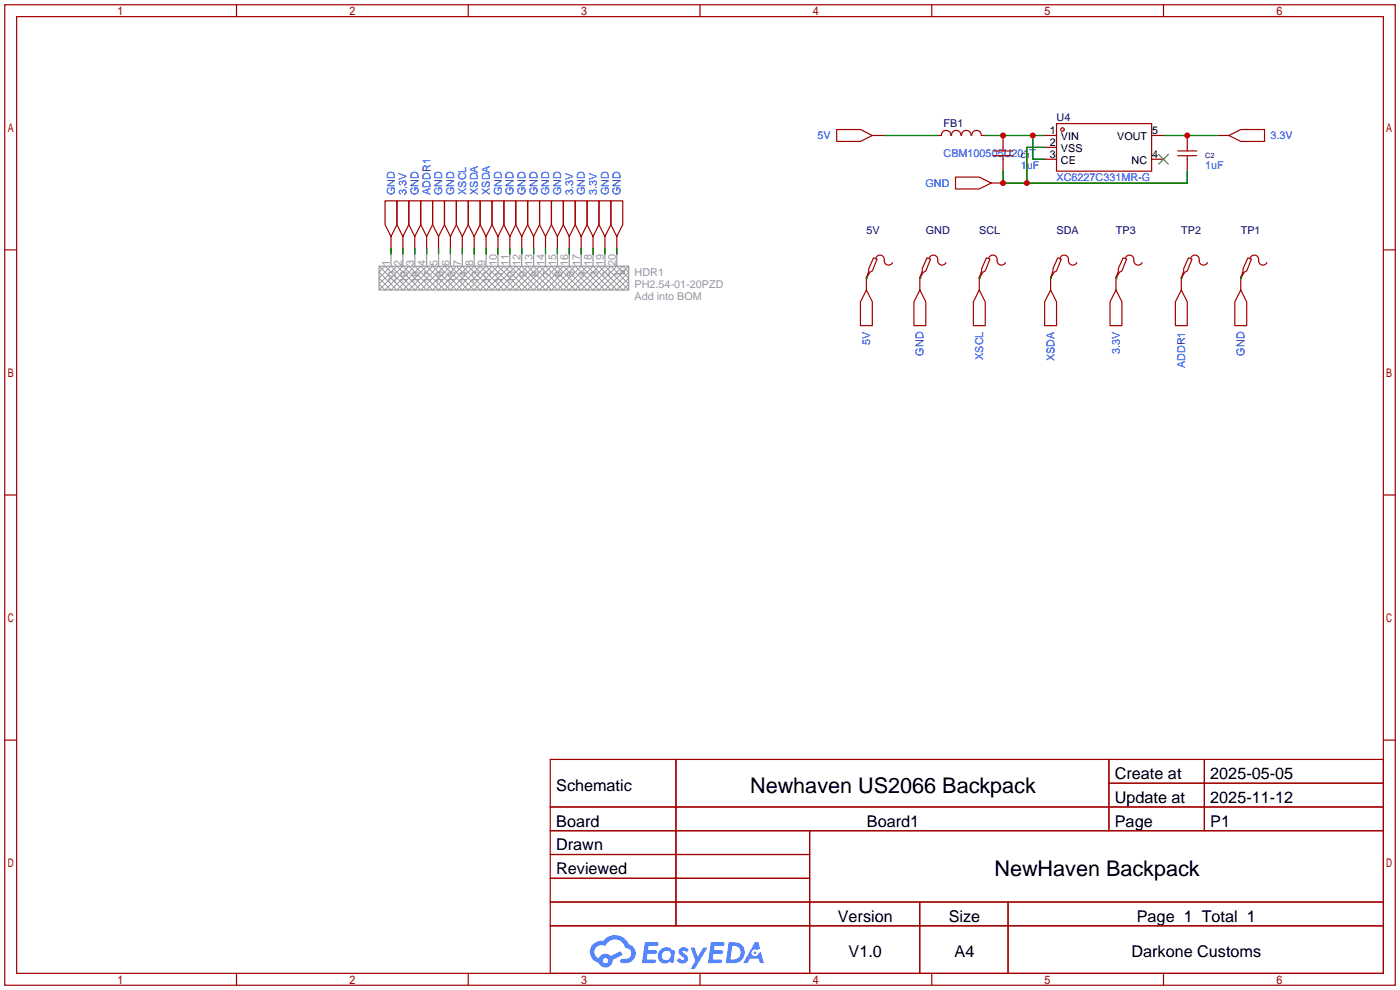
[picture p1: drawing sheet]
<svg xmlns="http://www.w3.org/2000/svg" width="299mm" height="212mm" viewBox="0 0 299 212" stroke-linecap="round" stroke-linejoin="round" font-family="sans-serif">
<g fill="none" stroke="#a10000" stroke-width=".25">
<path d="M1 1h297.2v209.6h-297.2zM3.6 3.6h292.1v204.4h-292.1zM50.5 1v2.6M100.1 1v2.6M149.6 1v2.6M199.1 1v2.6M248.7 1v2.6M1 53.4h2.6M295.7 53.4h2.5M1 105.8h2.6M295.7 105.8h2.5M1 158.2h2.6"/>
<path d="M295.7 158.2h2.5M117.6 162.3h178.1v45.7h-178.1zM117.6 172.5h178.1M117.6 177.5h178.1M144.5 162.3v35.6M173 177.5v30.5M237 162.3v15.2M237 167.4h58.7M257.4 162.3v15.2M117.6 182.6h55.4M117.6 192.8h178.1M117.6 187.7h55.4"/>
<path d="M117.6 197.9h178.1M196.6 192.8v15.2M215.4 192.8v15.2M50.5 208v2.6M100.1 208v2.6M149.6 208v2.6M199.1 208v2.6M248.7 208v2.6"/>
</g>
<g fill="#5487ff">
<path d="M145.3 202.7a1.3 1.3 0 0 1 1.9 .3l-.4 .6a.54 .54 0 0 0-.9-.2l.1 .2a1.34 1.34 0 0 1 .9 1.8 1.47 1.47 0 0 1-2.3-.1l.5-.6 .8 .5a.31 .31 0 0 0 .4-.3 .31 .31 0 0 0-.3-.4 1.12 1.12 0 0 1-.7-1.8z"/>
<path d="M147.6 202.5h.9l.6 2 1.2-2h.9l-2.7 4.6h-.9l1-1.7z"/>
<path d="M137.8 201.4h1.7a1.31 1.31 0 0 1 1.2 .2 .4 .4 0 0 1-.3 .5l-1.8 .1-.1 .9h1.6a.4 .4 0 0 1 .4 .4 .4 .4 0 0 1-.5 .4h-1.6l-.2 1.2h1.4a.46 .46 0 0 1 .5 0 .46 .46 0 0 1 .1 .5l-.4 .2h-2.6z"/>
<path d="M151.9 201.4h1.7a1.32 1.32 0 0 1 1.2 .2 .39 .39 0 0 1-.3 .5l-1.8 .1-.1 .9h1.6a.4 .4 0 0 1 .4 .4 .4 .4 0 0 1-.4 .4h-1.7l-.2 1.2h1.4a.46 .46 0 0 1 .5 0 .46 .46 0 0 1 .1 .5l-.4 .2h-2.6z"/>
<path d="M161.3 201.4h.8l.3 1.3-.6 .4a.75 .75 0 0 0-1.1 .3 .75 .75 0 0 0 .5 1 .75 .75 0 0 0 .9-.7l.5-.2 .6 2.3h-.8l-.3-.9h-1.8l-.5 .9h-1z"/>
<path d="M155.7 201.4l-.6 4.4h1.5a2.27 2.27 0 0 0 2.6-2.2 2.27 2.27 0 0 0-2.7-2.2zM156.5 202.1a1.5 1.5 0 0 1 1.8 1.6 1.5 1.5 0 0 1-1.9 1.4h-.3z"/>
<path d="M141.2 203a1.6 1.6 0 0 0-.3 2.3 1.6 1.6 0 0 0 2.3 .2l.7 .3 .3-2.4-.1-.3-.5-.1a1.58 1.58 0 0 0-2.4 0zM141.8 203.5a.98 .98 0 0 1 1.6 .4 .98 .98 0 0 1-1.1 1.3 .94 .94 0 0 1-.9-.7 .94 .94 0 0 1 .4-1z"/>
<path d="M126.8 201.8a2.37 2.37 0 0 0 1.1 4 1.54 1.54 0 0 0 1.8 1 1.54 1.54 0 0 0 1.2-1.6l2.2-1.1-.5-.8-2 1a1.57 1.57 0 0 0-2.7 .5 1.5 1.5 0 0 1-.7-2.1 1.5 1.5 0 0 1 2.2-.5 2.23 2.23 0 0 1 2.3-1.4 2.23 2.23 0 0 1 2 1.8 1.16 1.16 0 0 1 1.2 1.1 1.16 1.16 0 0 1-1.1 1.2h-.7a.47 .47 0 0 0-.5 .4 .47 .47 0 0 0 .4 .5 2.17 2.17 0 0 0 2.5-.9 2.17 2.17 0 0 0-.3-2.7l-.8-.4a3.2 3.2 0 0 0-5.5-.7l-1.1 .1zM128.8 205.3a.6 .6 0 0 1 1.2 0 .6 .6 0 0 1-1.2 0z"/>
<circle cx="161.4" cy="203.6" r=".28"/>
</g>
<g fill="none" stroke="#a10000" stroke-width=".25">
<path d="M178.8 27.7h5.1l2.5 1.3-2.5 1.2h-5.1zM186.4 29h2.6M200.4 29h.8M201.2 28.9a1.01 1.01 0 0 1 1-1 1.01 1.01 0 0 1 1 1M203.4 28.9a1.01 1.01 0 0 1 1-1 1.01 1.01 0 0 1 1 1M204.2 37.8h5.1l2.5 1.3-2.5 1.3h-5.1zM205.5 28.9a1.01 1.01 0 0 1 1-1 1.01 1.01 0 0 1 1 1M207.7 28.9a1.01 1.01 0 0 1 1-1 1.01 1.01 0 0 1 1 1M209.8 29h.8M211.8 39.1h2.6M212.3 33.3h4.1M212.3 32.3h4.1"/>
<path d="M214.4 29v3.3M214.4 33.3v3.3M223.3 29h2.5M223.3 31.5h2.5M223.3 34h2.5M225.8 26.4h20.3v10.2h-20.3zM246.1 29h2.6M246.1 34h2.6M251.7 33.3h4.1M251.7 32.3h4.1M253.7 29v3.3M253.7 33.3v3.3"/>
<path d="M260.1 29h2.5M262.6 29l2.6-1.3h5.1v2.5h-5.1zM82.3 42.9h2.5v5.1l-1.2 2.5-1.3-2.5zM83.6 50.5v2.6M84.8 42.9h2.6v5.1l-1.3 2.5-1.3-2.5zM86.1 50.5v2.6M87.4 42.9h2.5v5.1l-1.3 2.5-1.2-2.5zM88.6 50.5v2.6M89.9 42.9h2.6v5.1l-1.3 2.5-1.3-2.5zM91.2 50.5v2.6M92.5 42.9h2.5v5.1l-1.3 2.5-1.2-2.5zM93.7 50.5v2.6"/>
<path d="M95 42.9h2.5v5.1l-1.2 2.5-1.3-2.5zM96.3 50.5v2.6M97.5 42.9h2.6v5.1l-1.3 2.5-1.3-2.5zM98.8 50.5v2.6M100.1 42.9h2.5v5.1l-1.3 2.5-1.2-2.5zM101.3 50.5v2.6M102.6 42.9h2.6v5.1l-1.3 2.5-1.3-2.5zM103.9 50.5v2.6M105.2 42.9h2.5v5.1l-1.3 2.5-1.2-2.5zM106.4 50.5v2.6M107.7 42.9h2.5v5.1l-1.2 2.5-1.3-2.5zM109 50.5v2.6"/>
<path d="M110.2 42.9h2.6v5.1l-1.3 2.5-1.3-2.5zM111.5 50.5v2.6M112.8 42.9h2.5v5.1l-1.3 2.5-1.2-2.5zM114 50.5v2.6M115.3 42.9h2.6v5.1l-1.3 2.5-1.3-2.5zM116.6 50.5v2.6M117.9 42.9h2.5v5.1l-1.3 2.5-1.2-2.5zM119.1 50.5v2.6M120.4 42.9h2.5v5.1l-1.2 2.5-1.3-2.5zM121.7 50.5v2.6M122.9 42.9h2.6v5.1l-1.3 2.5-1.3-2.5zM124.2 50.5v2.6"/>
<path d="M125.5 42.9h2.5v5.1l-1.3 2.5-1.2-2.5zM126.7 50.5v2.6M128 42.9h2.6v5.1l-1.3 2.5-1.3-2.5zM129.3 50.5v2.6M130.6 42.9h2.5v5.1l-1.3 2.5-1.2-2.5zM131.8 50.5v2.6M185.2 59.2v2.8M186.7 55.1l.8 .3-1.1 2.5-.5 .3-.7 1.2 .5-1.5v-.5zM187.2 55.1a.93 .93 0 0 1 1.1-.5 .93 .93 0 0 1 .7 1 .94 .94 0 0 0 .7 1 .94 .94 0 0 0 1.1-.5M196.6 59.2v2.8M198.1 55.1l.8 .3-1 2.5-.5 .3-.8 1.2 .5-1.5v-.5zM198.6 55.1a.93 .93 0 0 1 1.2-.5 .93 .93 0 0 1 .6 1 .94 .94 0 0 0 .7 1 .94 .94 0 0 0 1.1-.5"/>
<path d="M209.3 59.2v2.8M210.8 55.1l.8 .3-1 2.5-.5 .3-.8 1.2 .5-1.5v-.5zM211.3 55.1a.93 .93 0 0 1 1.2-.5 .93 .93 0 0 1 .6 1 .94 .94 0 0 0 .7 1 .94 .94 0 0 0 1.1-.5M224.5 59.2v2.8M226.1 55.1l.7 .3-1 2.5-.5 .3-.8 1.2 .5-1.5v-.5zM226.6 55.1a.93 .93 0 0 1 1.1-.5 .93 .93 0 0 1 .6 1 .94 .94 0 0 0 .7 1 .94 .94 0 0 0 1.1-.5M238.5 59.2v2.8M240 55.1l.8 .3-1 2.5-.5 .3-.8 1.2 .5-1.5v-.5zM240.5 55.1a.93 .93 0 0 1 1.2-.5 .93 .93 0 0 1 .6 1 .94 .94 0 0 0 .7 1 .94 .94 0 0 0 1.1-.5M252.5 59.2v2.8M254 55.1l.8 .3-1.1 2.5-.5 .3-.7 1.2 .5-1.5v-.5zM254.5 55.1a.93 .93 0 0 1 1.1-.5 .93 .93 0 0 1 .7 1 .94 .94 0 0 0 .7 1 .94 .94 0 0 0 1.1-.5"/>
<path d="M265.2 59.2v2.8M266.7 55.1l.8 .3-1.1 2.5-.5 .3-.7 1.2 .5-1.5v-.5zM267.2 55.1a.93 .93 0 0 1 1.1-.5 .93 .93 0 0 1 .7 1 .94 .94 0 0 0 .7 1 .94 .94 0 0 0 1.1-.5M185.2 62l1.2 2.5v5.1h-2.5v-5.1zM196.6 62l1.3 2.5v5.1h-2.6v-5.1zM209.3 62l1.3 2.5v5.1h-2.6v-5.1zM224.5 62l1.3 2.5v5.1h-2.5v-5.1zM238.5 62l1.3 2.5v5.1h-2.6v-5.1zM252.5 62l1.2 2.5v5.1h-2.5v-5.1zM265.2 62l1.2 2.5v5.1h-2.5v-5.1z"/>
<circle cx="227.1" cy="27.7" r=".38"/>
</g>
<g fill="none" stroke="#008700" stroke-width=".25">
<path d="M189 29h11.4M210.6 29h12.7M214.4 36.6v2.5h39.3v-2.5M220.7 29v5h2.6M223.3 31.5h-3.8v7.6M248.7 29h11.4M83.6 53.1v1.3M86.1 53.1v1.3M88.6 53.1v1.3M91.2 53.1v1.3M93.7 53.1v1.3M96.3 53.1v1.3"/>
<path d="M98.8 53.1v1.3M101.3 53.1v1.3M103.9 53.1v1.3M106.4 53.1v1.3M109 53.1v1.3M111.5 53.1v1.3M114 53.1v1.3M116.6 53.1v1.3M119.1 53.1v1.3M121.7 53.1v1.3M124.2 53.1v1.3M126.7 53.1v1.3"/>
<path d="M129.3 53.1v1.3M131.8 53.1v1.3M185.2 59.4h.1M196.6 59.4h.1M209.3 59.4h.1M224.5 59.4h.1M238.5 59.4h.1M252.5 59.4h.1M265.2 59.4h.1"/>
</g>
<path d="M247.6 33l2.1 2.1M249.7 33l-2.1 2.1" fill="none" stroke="#3c3" stroke-width=".25"/>
<path d="M81 56.9l5.1 5.1 5.1-5.1 5.1 5.1 5-5.1 5.1 5.1 5.1-5.1 5.1 5.1 5.1-5.1 5 5.1 5.1-5.1 2.6 2.5-2.6 2.6-5.1-5.1-5 5.1-5.1-5.1-5.1 5.1-5.1-5.1-5.1 5.1-5-5.1-5.1 5.1-5.1-5.1-5.1 5.1M82.3 56.9l-1.3 1.3 3.8 3.8 5.1-5.1 5.1 5.1 5.1-5.1 5.1 5.1 5-5.1 5.1 5.1 5.1-5.1 5.1 5.1 5.1-5.1 3.8 3.8-1.3 1.3-5.1-5.1-5.1 5.1-5-5.1-5.1 5.1-5.1-5.1-5.1 5.1-5.1-5.1-5 5.1-5.1-5.1-5.1 5.1-1.3-1.3 3.8-3.8 5.1 5.1 5.1-5.1 5.1 5.1 5.1-5.1 5 5.1 5.1-5.1 5.1 5.1 5.1-5.1 5.1 5.1 3.8-3.8-1.3-1.3-5.1 5.1-5.1-5.1-5 5.1-5.1-5.1-5.1 5.1-5.1-5.1-5.1 5.1-5-5.1-5.1 5.1zM133.3 57.8l.1 .2M133.4 58.3l-.1 .2M134.4 56.9l-5.1 5.1-5.1-5.1-5.1 5.1-5.1-5.1-5 5.1-5.1-5.1-5.1 5.1-5.1-5.1-5.1 5.1-5-5.1-2.6 2.5 2.6 2.6 5-5.1 5.1 5.1 5.1-5.1 5.1 5.1 5.1-5.1 5 5.1 5.1-5.1 5.1 5.1 5.1-5.1 5.1 5.1" fill="none" stroke="#999" stroke-width=".21"/>
<g fill="none" stroke="#999" stroke-width=".25">
<path d="M81 56.9h53.4v5.1h-53.4zM83.6 54.4v2.5M86.1 54.4v2.5M88.6 54.4v2.5M91.2 54.4v2.5M93.7 54.4v2.5M96.3 54.4v2.5M98.8 54.4v2.5M101.3 54.4v2.5M103.9 54.4v2.5M106.4 54.4v2.5M109 54.4v2.5"/>
<path d="M111.5 54.4v2.5M114 54.4v2.5M116.6 54.4v2.5M119.1 54.4v2.5M121.7 54.4v2.5M124.2 54.4v2.5M126.7 54.4v2.5M129.3 54.4v2.5M131.8 54.4v2.5"/>
<circle cx="133.1" cy="58.2" r=".38"/>
</g>
<g fill="#c00">
<circle cx="214.4" cy="29" r=".63"/>
<circle cx="220.7" cy="29" r=".63"/>
<circle cx="253.7" cy="29" r=".63"/>
<circle cx="214.4" cy="39.1" r=".63"/>
<circle cx="219.5" cy="39.1" r=".63"/>
</g>
<g font-size="4.6">
<text x="160.3" y="169.4">Newhaven US2066 Backpack</text>
<text x="212.5" y="187.2">NewHaven Backpack</text>
</g>
<g font-size="3.5">
<text x="238.3" y="166.5">Create at</text>
<text x="258.7" y="166.5">2025-05-05</text>
<text x="118.9" y="169.1">Schematic</text>
<text x="238.3" y="171.6">Update at</text>
<text x="258.7" y="171.6">2025-11-12</text>
<text x="118.9" y="176.7">Board</text>
<text x="185.3" y="176.7">Board1</text>
<text x="238.3" y="176.7">Page</text>
<text x="258.7" y="176.7">P1</text>
<text x="118.9" y="181.8">Drawn</text>
<text x="118.9" y="186.8">Reviewed</text>
<text x="179.1" y="197">Version</text>
<text x="202.8" y="197">Size</text>
<text x="243" y="197">Page 1 Total 1</text>
<text x="181.4" y="204.6">V1.0</text>
<text x="204" y="204.6">A4</text>
<text x="241.8" y="204.6">Darkone Customs</text>
</g>
<g font-size="2.3" fill="#00f">
<text x="174.7" y="29.8">5V</text>
<text x="271.5" y="29.8">3.3V</text>
<text x="201.7" y="33.6">CBM100505U201T</text>
<text x="84.4" y="41.7" transform="rotate(-90 84.4 41.7)">GND</text>
<text x="86.9" y="41.7" transform="rotate(-90 86.9 41.7)">3.3V</text>
<text x="89.5" y="41.7" transform="rotate(-90 89.5 41.7)">GND</text>
<text x="92" y="41.7" transform="rotate(-90 92 41.7)">ADDR1</text>
<text x="94.5" y="41.7" transform="rotate(-90 94.5 41.7)">GND</text>
<text x="97.1" y="41.7" transform="rotate(-90 97.1 41.7)">GND</text>
<text x="99.6" y="41.7" transform="rotate(-90 99.6 41.7)">XSCL</text>
<text x="102.2" y="41.7" transform="rotate(-90 102.2 41.7)">XSDA</text>
<text x="104.7" y="41.7" transform="rotate(-90 104.7 41.7)">XSDA</text>
<text x="107.2" y="41.7" transform="rotate(-90 107.2 41.7)">GND</text>
<text x="109.8" y="41.7" transform="rotate(-90 109.8 41.7)">GND</text>
<text x="112.3" y="41.7" transform="rotate(-90 112.3 41.7)">GND</text>
<text x="114.9" y="41.7" transform="rotate(-90 114.9 41.7)">GND</text>
<text x="117.4" y="41.7" transform="rotate(-90 117.4 41.7)">GND</text>
<text x="119.9" y="41.7" transform="rotate(-90 119.9 41.7)">GND</text>
<text x="122.5" y="41.7" transform="rotate(-90 122.5 41.7)">3.3V</text>
<text x="125" y="41.7" transform="rotate(-90 125 41.7)">GND</text>
<text x="127.6" y="41.7" transform="rotate(-90 127.6 41.7)">3.3V</text>
<text x="130.1" y="41.7" transform="rotate(-90 130.1 41.7)">GND</text>
<text x="132.6" y="41.7" transform="rotate(-90 132.6 41.7)">GND</text>
<text x="197.8" y="39.9">GND</text>
<text x="218.2" y="36.1">1uF</text>
<text x="225.8" y="38.7">XC6227C331MR-G</text>
<text x="257.6" y="36.1">1uF</text>
<text x="186" y="73.7" transform="rotate(-90 186 73.7)">5V</text>
<text x="197.4" y="76" transform="rotate(-90 197.4 76)">GND</text>
<text x="210.1" y="76.9" transform="rotate(-90 210.1 76.9)">XSCL</text>
<text x="225.3" y="77.2" transform="rotate(-90 225.3 77.2)">XSDA</text>
<text x="239.3" y="75.6" transform="rotate(-90 239.3 75.6)">3.3V</text>
<text x="266" y="76" transform="rotate(-90 266 76)">GND</text>
<text x="253.3" y="78.7" transform="rotate(-90 253.3 78.7)">ADDR1</text>
</g>
<g font-size="2.3" fill="#000080">
<text x="201.7" y="27.2">FB1</text>
<text x="225.8" y="26">U4</text>
<text x="185.2" y="50.1">5V</text>
<text x="197.9" y="50.1">GND</text>
<text x="209.3" y="50.1">SCL</text>
<text x="225.8" y="50.1">SDA</text>
<text x="238.5" y="50.1">TP3</text>
<text x="252.5" y="50.1">TP2</text>
<text x="265.2" y="50.1">TP1</text>
</g>
<g font-size="2.3">
<text x="224.4" y="28.7">1</text>
<text x="226.7" y="30">VIN</text>
<text x="238.8" y="30">VOUT</text>
<text x="246.3" y="28.7">5</text>
<text x="224.4" y="31.3">2</text>
<text x="224.4" y="33.8">3</text>
<text x="226.7" y="32.5">VSS</text>
<text x="226.7" y="35.1">CE</text>
<text x="241.9" y="35.1">NC</text>
<text x="246.3" y="33.8">4</text>
</g>
<g font-size="2.3" fill="#999">
<text x="83.3" y="56.8" transform="rotate(-90 83.3 56.8)">1</text>
<text x="85.9" y="56.8" transform="rotate(-90 85.9 56.8)">2</text>
<text x="88.4" y="56.8" transform="rotate(-90 88.4 56.8)">3</text>
<text x="91" y="56.8" transform="rotate(-90 91 56.8)">4</text>
<text x="93.5" y="56.8" transform="rotate(-90 93.5 56.8)">5</text>
<text x="96" y="56.8" transform="rotate(-90 96 56.8)">6</text>
<text x="98.6" y="56.8" transform="rotate(-90 98.6 56.8)">7</text>
<text x="101.1" y="56.8" transform="rotate(-90 101.1 56.8)">8</text>
<text x="103.7" y="56.8" transform="rotate(-90 103.7 56.8)">9</text>
<text x="106.2" y="56.8" transform="rotate(-90 106.2 56.8)">10</text>
<text x="108.7" y="56.8" transform="rotate(-90 108.7 56.8)">11</text>
<text x="111.3" y="56.8" transform="rotate(-90 111.3 56.8)">12</text>
<text x="112.5" y="59.1" transform="rotate(-90 112.5 59.1)">9</text>
<text x="113.8" y="56.8" transform="rotate(-90 113.8 56.8)">13</text>
<text x="115.1" y="59.1" transform="rotate(-90 115.1 59.1)">8</text>
<text x="116.4" y="56.8" transform="rotate(-90 116.4 56.8)">14</text>
<text x="117.6" y="59.1" transform="rotate(-90 117.6 59.1)">7</text>
<text x="118.9" y="56.8" transform="rotate(-90 118.9 56.8)">15</text>
<text x="120.2" y="59.1" transform="rotate(-90 120.2 59.1)">6</text>
<text x="121.4" y="56.8" transform="rotate(-90 121.4 56.8)">16</text>
<text x="122.7" y="59.1" transform="rotate(-90 122.7 59.1)">5</text>
<text x="124" y="56.8" transform="rotate(-90 124 56.8)">17</text>
<text x="125.2" y="59.1" transform="rotate(-90 125.2 59.1)">4</text>
<text x="126.5" y="56.8" transform="rotate(-90 126.5 56.8)">18</text>
<text x="127.8" y="59.1" transform="rotate(-90 127.8 59.1)">3</text>
<text x="129.1" y="56.8" transform="rotate(-90 129.1 56.8)">19</text>
<text x="130.3" y="59.1" transform="rotate(-90 130.3 59.1)">2</text>
<text x="131.6" y="56.8" transform="rotate(-90 131.6 56.8)">20</text>
<text x="132.9" y="59.1" transform="rotate(-90 132.9 59.1)">1</text>
<text x="135.6" y="59">HDR1</text>
<text x="84.6" y="60.4" transform="rotate(-90 84.6 60.4)">20</text>
<text x="87.1" y="60.4" transform="rotate(-90 87.1 60.4)">19</text>
<text x="89.7" y="60.4" transform="rotate(-90 89.7 60.4)">18</text>
<text x="92.2" y="60.4" transform="rotate(-90 92.2 60.4)">17</text>
<text x="94.8" y="60.4" transform="rotate(-90 94.8 60.4)">16</text>
<text x="97.3" y="60.4" transform="rotate(-90 97.3 60.4)">15</text>
<text x="99.8" y="60.4" transform="rotate(-90 99.8 60.4)">14</text>
<text x="102.4" y="60.4" transform="rotate(-90 102.4 60.4)">13</text>
<text x="104.9" y="60.4" transform="rotate(-90 104.9 60.4)">12</text>
<text x="107.5" y="60.4" transform="rotate(-90 107.5 60.4)">11</text>
<text x="110" y="60.4" transform="rotate(-90 110 60.4)">10</text>
<text x="135.6" y="64.1">Add into BOM</text>
<text x="135.6" y="61.5">PH2.54-01-20PZD</text>
</g>
<g font-size="1.6" fill="#000080">
<text x="218.2" y="33.7">C1</text>
<text x="257.6" y="33.7">C2</text>
</g>
</svg>
